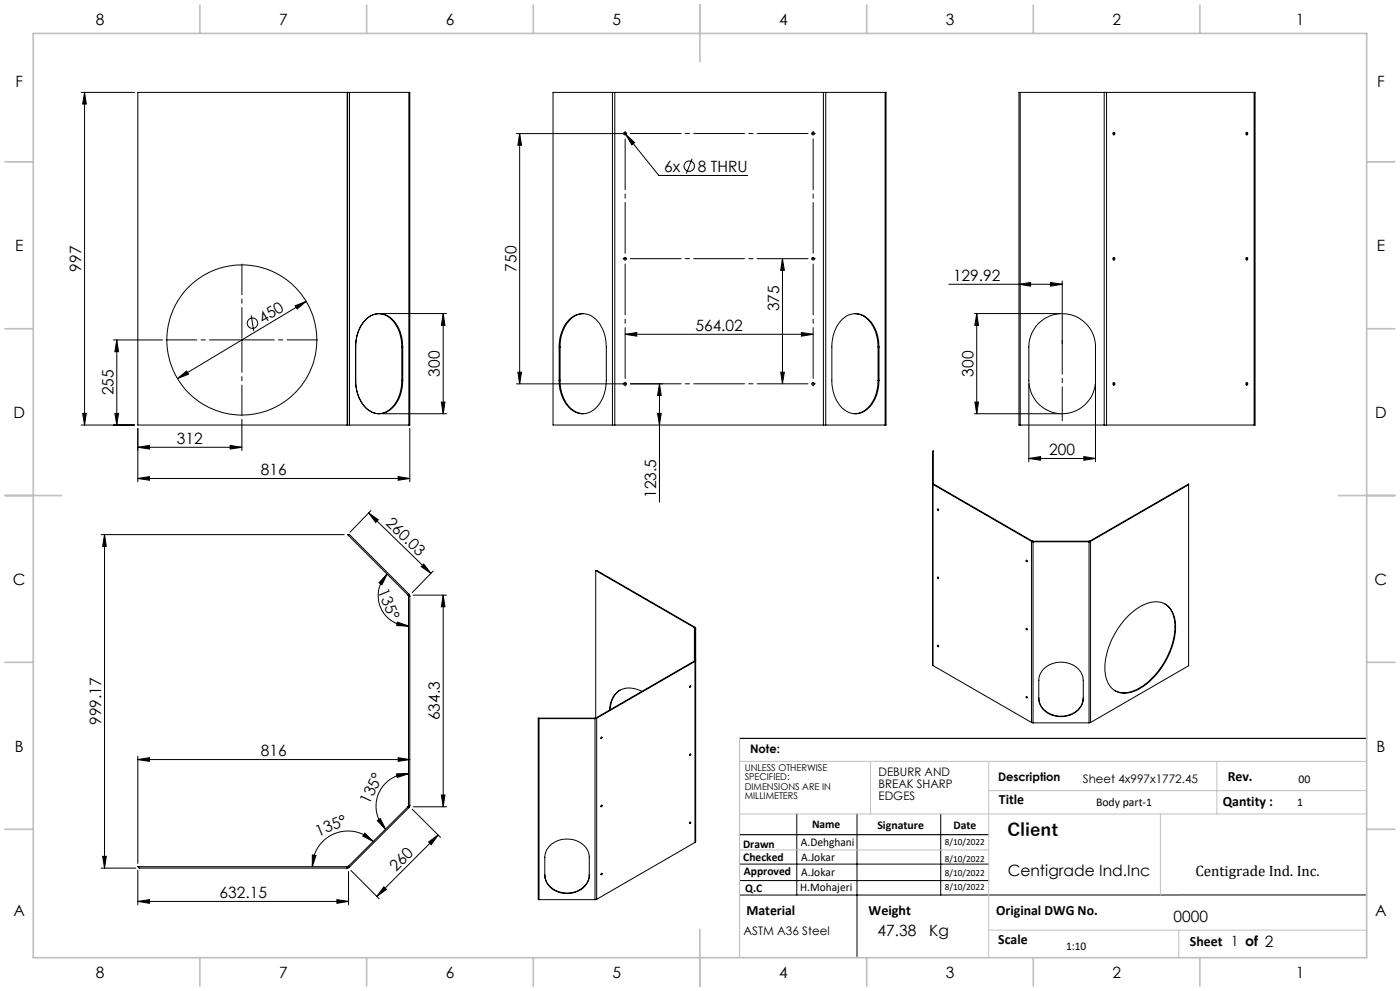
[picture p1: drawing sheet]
<svg xmlns="http://www.w3.org/2000/svg" width="420mm" height="297mm" viewBox="0 0 420 297" stroke-linecap="round" stroke-linejoin="round" font-family="sans-serif">
<g fill="none" stroke="#000" stroke-width=".3">
<path d="M24.3 27.7h16.1M25.4 27.7l.5 3.5h-1.1zM25.4 27.7v99.7M104.1 27.7h.2M104.1 27.7h-62.8v99.7h62.8M104.1 27.7v99.7M104.3 27.7h18.4M104.3 27.7v99.7M104.8 27.7v99.7M122.7 27.7h.2v99.7h-.2M122.7 27.7v99.7M183.7 27.7h.7"/>
<path d="M183.7 27.7h-17.8v99.7h17.8M183.7 27.7v99.7M184.4 27.7h62.6M184.4 27.7v99.7M187.3 39.7l.5 .7M247 27.7h.7M247 27.7v99.7M247.7 27.7h17.8M247.7 27.7v99.7M265.5 27.7h.3v99.7h-.3M265.5 27.7v99.7M306.1 27.7v99.7"/>
<path d="M331.3 27.7h.7M331.3 27.7h-25.6v99.7h25.6M331.3 27.7v99.7M332 27.7h44.2M332 27.7v99.7M334 39.7v.7M373.9 39.7v.7M376.2 27.7h.3v99.7h-.3M376.2 27.7v99.7M154.9 40h32.3M155.9 40l.6 3.5h-1.1zM155.9 40v75"/>
<path d="M187.8 40.4l2.6 2.3-.9 .7zM187.8 40.4l9.9 12.2h26.6M207.6 47.6l-1.7 4.4M234.7 77.5l.6 3.5h-1.1zM234.7 77.5v37.5M243.7 77.5h.5M243.9 77.3v.5M334 77.2v.7M373.9 77.2v.7M75.4 94.5l.7 4.7M88.5 91.6l3.4-1.3-2.8 2.3zM91.9 90.3l-38.6 23.1"/>
<path d="M114.8 94h19.1M133 94l.5 3.5h-1.1zM133 94v30M174.9 94a7.4 7.4 0 0 0-6.3 6l-.4 1.6-.2 2.4M240.4 99.7l3.5 .5-3.5 .5zM256.5 94a8 8 0 0 1 6.6 7.1l.3 2.9M284.6 85.2h34.1M292.3 94h25.7M293 94l.5 3.5h-1zM293 94v30M305.7 85.2l3.5-.5v1.1zM311.5 97a10 10 0 0 1 10.9-2.3 10 10 0 0 1 6.2 9.3v10a10 10 0 0 1-10 10 10 10 0 0 1-10-10v-10a10.2 10.2 0 0 1 2.9-7z"/>
<path d="M315.2 84.7l3.5 .5-3.5 .6zM318.7 84.2v18.8M34 101.9h14.8M35 101.9l.6 3.5h-1.1zM35 101.9v25.5M53.3 113.4l2.7-2.2 .6 .9zM72.3 101.9h.5M72.6 101.6v.5M106.7 104a10.1 10.1 0 0 1 5.2-9.7 6.1 6.1 0 0 1 7.5 3.6l1.1 3.2 .3 2.9M106.7 114a10.1 10.1 0 0 0 5.2 9.6 6.1 6.1 0 0 0 7.5-3.6l1.1-3.1 .3-2.9M106.7 104v10M106.7 104h.1"/>
<path d="M106.7 114h.1M106.7 104a10.2 10.2 0 0 1 5.2-9.7 5.7 5.7 0 0 1 6.9 3.2 12.8 12.8 0 0 1 1.7 6.5M106.7 114a10.2 10.2 0 0 0 5.2 9.6 5.7 5.7 0 0 0 6.9-3.1 12.8 12.8 0 0 0 1.7-6.5M120.5 104h.3M120.5 114h.3M120.5 104v10M120.8 104v10M154.9 115h32.3M155.4 111.5h1.1l-.6 3.5zM167.7 104a10.2 10.2 0 0 1 5.2-9.7 6.1 6.1 0 0 1 7.5 3.6 12.7 12.7 0 0 1 1.5 6.1v10a10.3 10.3 0 0 1-5.2 9.6 6.1 6.1 0 0 1-7.5-3.6l-1.2-3.1-.3-2.9M167.7 104h.3M167.7 114h.3"/>
<path d="M167.7 104v10M168 114a10.2 10.2 0 0 0 5.2 9.6l1.7 .4M168 104v10M187.5 100.2l3.5-.5v1zM187.5 100.2h56.4M189.2 115h9.6M197.8 115v35.5M197.8 115l.6 3.5h-1.1zM234.2 111.5h1.1l-.6 3.5zM263.4 114a10.1 10.1 0 0 1-5.2 9.6l-1.7 .4M263.4 104h.3M263.4 114h.3"/>
<path d="M263.4 104v10M263.7 104a10.1 10.1 0 0 0-5.2-9.7 6.1 6.1 0 0 0-7.5 3.6l-1 2.6-.4 2.3v11.2a10.1 10.1 0 0 0 5.2 9.6 6.1 6.1 0 0 0 7.5-3.6l1.1-3.1 .3-2.9M263.7 104v10M308.6 115v23.4M328.6 115v23.4M334 114.7v.7M373.9 114.7v.7M24.3 127.4h16.1M24.8 123.9h1.1l-.5 3.5zM34.5 123.9h1.1l-.6 3.5zM41.3 134.1l3.5-.6v1.1zM41.3 128.4v16"/>
<path d="M41.3 134.1h31.3M69 133.5l3.6 .6-3.6 .5zM72.6 125.7v9.3M104.1 127.4h.2M104.3 127.4h18.4M114.8 124h19.1M122.9 128.4v16M132.4 120.5h1.1l-.5 3.5zM183.7 127.4h.7M184.4 127.4h62.6M197.3 123.9h1.1l-.6 3.5zM247 127.4h.7"/>
<path d="M247.7 127.4h17.8M292.3 124h25.7M292.5 120.5h1l-.5 3.5zM308.6 137.4l3.6-.6v1.1zM308.6 137.4h20M325.2 136.8l3.4 .6-3.4 .5zM331.3 127.4h.7M332 127.4h44.2M41.3 143.4l3.5-.6v1.1zM41.3 143.4h81.6M110.6 153.7l2.9 2.1-.8 .8zM110.6 153.7l18.7 18.1"/>
<path d="M111.3 153l-6.3 6.5M119.5 142.8l3.4 .6-3.4 .5zM279.9 145.2v54.3M279.9 145.2l29.6 17M280 145h-.2l.1 .2M280 145v-9.9l-.2 .2v64l.1 .2M280 145l.1 .1M280.1 145.1l-.2 .1M280.1 145.1l29.5 17M281.4 152.6l.2 .3M356.6 145.3l-29.4 16.9M30.3 160.2h73"/>
<path d="M31.4 160.2v100M31.4 160.2l.5 3.6h-1.1zM116.1 172.1l-1.5 3.2-.9-.6zM116.1 172.1a9.1 9.1 0 0 0-1.9 9.9 9.1 9.1 0 0 0 8.4 5.6M122.4 178.3l.2 .4M122.6 178.7v62.7M122.6 178.7h.3M122.7 178l.2 .7M122.7 178l-17.9-17.8h-.5l18.1 18.1M122.7 178l-.3 .3M122.9 178.7v62.7M124 178.4h9.9"/>
<path d="M127.1 169l2.2 2.8-2.9-2zM130 171.1l-6.4 6.5M133 178.4l.5 3.5h-1.1zM133 178.4v63.4M178.7 171v44.2M178.7 171l29.6 17.1M178.7 171h.4l29.4 17M281.2 173h.3l.1 .4zM281.4 173l.2 .3M308 167.9l.2 .3M309.5 162.2h17.7M309.5 162.2v54.3"/>
<path d="M309.6 162.1l.3 .1M309.6 162.1l-.1 .1M309.9 162.2v54.4M309.9 162.2h16.8M326.7 162.2v54.4M327 162.1l-.3 .1M327 162.1l.2 .1M327 162.1l29.6-17v54.4l-29.4 17M327.2 162.2v54.3M119.2 186.4l3.4 1.2-3.6-.1zM208.3 188.1l.1 .2M208.3 198.1l-29.5 17.1"/>
<path d="M208.3 198.1l.2 .1M208.3 188.1v10M208.4 197.9h.3l-.2 .3M208.4 197.9l-.1 .2M208.4 188.3v9.6M208.4 188.3h.3M208.5 188l.2 .3M208.5 198.2l-29.5 17.1M208.5 198.2v54.3M208.5 188l-.2 .1M208.7 188.3v64l-.2 .2M279.9 199.5l29.6 17"/>
<path d="M281.4 193.4l.2 .3M307.8 188.3h.2a.24 .24 0 0 1 .2 .4 .24 .24 0 0 1-.4 .1 .24 .24 0 0 1 0-.4zM308 188.3l.2 .4M338.7 184.4a11.2 11.2 0 0 1 9.6-3.9 6.7 6.7 0 0 1 4.4 6.9 22.9 22.9 0 0 1-12 19.6 6 6 0 0 1-9.1-5.2 22.7 22.7 0 0 1 7.1-17.4zM349.5 181a8 8 0 0 1 3 7.8 23.1 23.1 0 0 1-12 18.1 6.7 6.7 0 0 1-6 .1M161.5 215.2l.2 .2M161.5 215.2h17M161.5 215.2v54.3l.2 .1M161.7 215.4v54.2M178.5 215.2v54.4M178.8 215.2h-.3M178.8 215.2l.2 .1"/>
<path d="M179 215.3l-17.3 .1M179 215.3v54.2M186 206.8a7 7 0 0 0-3 5.9M192.6 207.2a6.3 6.3 0 0 0-8.2 1l-1.2 2.4-.4 2.2M206.9 205.7l.3-.1-.2 .4zM207 205.6l-.1 .3M307.8 208.7h.1a.24 .24 0 0 1 .4 .2 .24 .24 0 0 1-.3 .3 .24 .24 0 0 1-.2-.3zM308 208.7l.2 .4M309.5 216.5l.4 .1M309.9 216.6h16.8M311.6 209.2a6.5 6.5 0 0 0 8.4 5.3 5.7 5.7 0 0 0 5-5.3M313 200.6a7.4 7.4 0 0 1 11.6 1.4l.4 1.9v5.4a6.5 6.5 0 0 1-8.5 5.3 5.7 5.7 0 0 1-4.9-5.3l.1-6 .4-1.3z"/>
<path d="M327.2 216.5l-.5 .1M41.3 227.6l3.5-.5v1.1zM41.3 226.6v32.2M41.3 227.6h81.6M119 231.9h3.6l-3.4 1.1zM119.5 227.1l3.4 .5-3.4 .6zM122.6 231.9a9.7 9.7 0 0 0-9.1 6 9.7 9.7 0 0 0 2.2 10.6M132.4 238.3h1.1l-.5 3.5zM180.4 220.9h.2v.3l-.3 .2zM180.4 220.9l-.1 .4M207 226l-.1 .3M30.8 256.6h1.1l-.5 3.6z"/>
<path d="M93.7 256.2l1.1 .2-1.1 3.3zM104.1 259.7h-62.8l.5 .5h62.3M104.1 259.7v.5M104.6 259.6l-.5 .1M104.6 259.6l.2 .3M104.8 259.9l-.7 .3M109.5 249.7l2.5 2.5-3.2-1.6zM112 252.2a10.7 10.7 0 0 0-11.7-2.3 10.7 10.7 0 0 0-6.6 9.8M113.2 246l.9-.7 1.6 3.2zM122.4 241.8l-17.8 17.8M122.4 241.8l.3 .3M122.6 241.4l-.2 .4"/>
<path d="M122.6 241.4h.3M122.7 242.1l-17.9 17.8M122.9 241.4l-.2 .7M123.6 242.5l8.6 8.5M124 241.8h9.9M128.6 252.3l2.8-2-2 2.8zM131.4 250.3l-18.3 18.3M165.1 253.4a7.3 7.3 0 0 1 11.4 1.9l.3 1.3v5.8a6.3 6.3 0 0 1-7.7 5.3 6 6 0 0 1-5.7-5.3l.1-6.5 .5-1.2zM180.4 241.3l-.1 .3M207 246.4l-.1 .3M208.5 252.5l-29.5 17M221.9 259h74.7"/>
<path d="M239 243.9v24.3M257.1 243.9v43.1M282.2 243.9v24.3M30.3 260.2h10.4M41.3 270.2l3.5-.6v1.1zM41.3 260.8v10.4M41.3 270.2h63.3M101.1 269.6l3.5 .6-3.5 .5zM104.6 261.2v10M105.3 260.9l8.5 8.5M115.1 265.8l.8 .8-2.8 2zM161.7 269.6h16.8"/>
<path d="M163.4 262.2a6.5 6.5 0 0 0 8.5 5.2 5.8 5.8 0 0 0 4.9-5.2M179 269.5l-.5 .1M180.4 261.8l.3 .1-.3 .3zM180.4 261.8l-.1 .3M221.9 263.9h74.7M410 268.2h-188.1"/>
<circle cx="187.5" cy="40" r=".4"/>
<circle cx="206.8" cy="49.8" r="1.55"/>
<circle cx="243.9" cy="40" r=".4"/>
<circle cx="334.1" cy="40" r=".36"/>
<circle cx="374" cy="40" r=".36"/>
<circle cx="187.5" cy="77.5" r=".4"/>
<circle cx="243.9" cy="77.5" r=".4"/>
<circle cx="334.1" cy="77.5" r=".36"/>
<circle cx="374" cy="77.5" r=".36"/>
<circle cx="75.7" cy="96.9" r="1.56"/>
<circle cx="72.6" cy="101.9" r="22.5"/>
<circle cx="187.5" cy="115" r=".4"/>
<circle cx="243.9" cy="115" r=".4"/>
<circle cx="334.1" cy="115" r=".36"/>
<circle cx="374" cy="115" r=".36"/>
<circle cx="281.4" cy="152.7" r=".23"/>
<circle cx="308" cy="168.1" r=".23"/>
<circle cx="281.4" cy="193.5" r=".23"/>
<circle cx="207.1" cy="226.3" r=".23"/>
<circle cx="180.5" cy="241.6" r=".23"/>
<circle cx="207.1" cy="246.7" r=".23"/>
</g>
<g fill="none" stroke="#000" stroke-width=".3" stroke-dasharray="15.2 1.3 1.3 1.3">
<path d="M187.5 39.5v-.1M243.9 39.5v-.1M187 40h-.1M187.5 40v-.2M187.5 40h-.2M187.5 40v.3M187.5 40h.3M243.9 40v-.2M243.9 40h-.2M243.9 40v.3M243.9 40h.3M244.4 40h.2"/>
<path d="M187 77.5h-.1M187.5 77.5v-.2M187.5 77.5h-.2M187.5 77.5v.3M187.5 77.5h.3M244.4 77.5h.2M187 115h-.1M187.5 115v-.2M187.5 115h-.2M187.5 115v.3M187.5 115h.3M187.5 115.5v.2"/>
<path d="M243.9 115v-.2M243.9 115h-.2M243.9 115v.3M243.9 115h.3M243.9 115.5v.2M244.4 115h.2"/>
</g>
<path d="M188 40h55.4M188 77.5h55.4M188 115h55.4" fill="none" stroke="#000" stroke-width=".3" stroke-dasharray="15.2 1.3 1.3 1.3" stroke-dashoffset="-1"/>
<path d="M187.5 77v-36.5M243.9 77v-36.5M187.5 114.5v-36.5M243.9 114.5v-36.5" fill="none" stroke="#000" stroke-width=".3" stroke-dasharray="15.2 1.3 1.3 1.3" stroke-dashoffset="-1.1"/>
<path d="M318.7 102v24.1" fill="none" stroke="#000" stroke-width=".3" stroke-dasharray="15.2 1.3 1.3 1.3" stroke-dashoffset="5.1"/>
<path d="M72.1 101.9h-22.3M72.6 101.4v-22.3M72.6 102.4v22.2M73.1 101.9h22.2" fill="none" stroke="#000" stroke-width=".3" stroke-dasharray="15.2 1.3 1.3 1.3" stroke-dashoffset="6"/>
<path d="M221.9 221.3h188.1M221.9 250.2h74.7" fill="none" stroke="#000" stroke-width=".35"/>
<g fill="none" stroke="#c0c0c0" stroke-width=".3">
<path d="M122.7 178l.2 .7M221.9 228.2h188.1M261.2 228.2v15.7M296.6 228.2v58.8M296.6 237h113.4M365.1 228.2v15.7M104.8 259.9l-.2 .3h-.5M122.9 241.4v.4l-.2 .3M221.9 243.9h188.1M221.9 254.7h74.7M348.1 243.9v24.3M296.6 278.8h113.4"/>
<path d="M353.6 278.8v8.2"/>
</g>
<path d="M221.9 221.3v65.7" fill="none" stroke="#c0c0c0" stroke-width=".35"/>
<g fill="none" stroke="#c0c0c0" stroke-width=".5">
<path d="M10 10h400v277h-400zM60 1.5v8.5M110 1.5v8.5M160 1.5v8.5M210 1.5v17M260 1.5v8.5M310 1.5v8.5M360 1.5v8.5M1.5 48.5h8.5M410 48.5h8.5M1.5 98.5h8.5M410 98.5h8.5"/>
<path d="M1.5 148.5h17M401.5 148.5h17M1.5 198.5h8.5M410 198.5h8.5M1.5 248.5h8.5M410 248.5h8.5M210 278.5v17M60 287v8.5M110 287v8.5M160 287v8.5M260 287v8.5M310 287v8.5"/>
<path d="M360 287v8.5"/>
</g>
<g fill="#000">
<path d="M25.4 27.7l.5 3.5h-1.1zM24.8 123.9h1.1l-.5 3.5zM133 94l.5 3.5h-1.1zM132.4 120.5h1.1l-.5 3.5zM35 101.9l.6 3.5h-1.1zM34.5 123.9h1.1l-.6 3.5zM155.9 40l.6 3.5h-1.1zM155.4 111.5h1.1l-.6 3.5zM293 94l.5 3.5h-1zM292.5 120.5h1l-.5 3.5z"/>
<path d="M53.3 113.4l3.3-1.3-.6-.9zM88.5 91.6l.6 1 2.8-2.3z"/>
<path d="M69 133.5l3.6 .6-3.6 .5zM41.3 134.1l3.5-.6v1.1z"/>
<path d="M308.6 137.4l3.6-.6v1.1zM325.2 136.8l3.4 .6-3.4 .5z"/>
<path d="M110.6 153.7l2.9 2.1-.8 .8zM127.1 169l2.2 2.8-2.9-2z"/>
<path d="M116.1 172.1l-1.5 3.2-.9-.6zM119.2 186.4l3.4 1.2-3.6-.1z"/>
<path d="M133 178.4l.5 3.5h-1.1zM132.4 238.3h1.1l-.5 3.5z"/>
<path d="M41.3 227.6l3.5-.5v1.1zM119.5 227.1l3.4 .5-3.4 .6zM41.3 143.4l3.5-.6v1.1zM119.5 142.8l3.4 .6-3.4 .5zM187.5 100.2l3.5-.5v1zM240.4 99.7l3.5 .5-3.5 .5zM187.8 40.4l1.7 3 .9-.7zM305.7 85.2l3.5-.5v1.1zM315.2 84.7l3.5 .5-3.5 .6z"/>
<path d="M119 231.9h3.6l-3.4 1.1zM113.2 246l.9-.7 1.6 3.2z"/>
<path d="M109.5 249.7l2.5 2.5-3.2-1.6zM93.7 256.2l1.1 .2-1.1 3.3z"/>
<path d="M30.8 256.6h1.1l-.5 3.6zM31.4 160.2l.5 3.6h-1.1zM197.3 123.9h1.1l-.6 3.5zM197.8 115l.6 3.5h-1.1zM234.2 111.5h1.1l-.6 3.5zM234.7 77.5l.6 3.5h-1.1z"/>
<path d="M101.1 269.6l3.5 .6-3.5 .5zM41.3 270.2l3.5-.6v1.1z"/>
<path d="M115.1 265.8l.8 .8-2.8 2zM128.6 252.3l2.8-2-2 2.8z"/>
</g>
<text font-size="5.3" x="302.2" y="250.7">Client</text>
<g font-size="4.7">
<text x="28.7" y="7.6">8</text>
<text x="83.7" y="7.6">7</text>
<text x="133.7" y="7.6">6</text>
<text x="183.7" y="7.6">5</text>
<text x="233.7" y="7.6">4</text>
<text x="283.7" y="7.6">3</text>
<text x="333.7" y="7.6">2</text>
<text x="388.7" y="7.6">1</text>
<text x="4.6" y="26.1">F</text>
<text x="413.1" y="26.1">F</text>
<text x="199.3" y="51.5">6x</text>
<text x="209.4" y="51.5">8 THRU</text>
<text x="4.5" y="75.3">E</text>
<text x="413" y="75.3">E</text>
<text x="24.4" y="81.4" transform="rotate(-90 24.4 81.4)">997</text>
<text x="154.9" y="81.4" transform="rotate(-90 154.9 81.4)">750</text>
<text x="285.9" y="84.2">129.92</text>
<text x="233.7" y="93.3" transform="rotate(-90 233.7 93.3)">375</text>
<text x="78.8" y="97" transform="rotate(-31 78.8 97)">450</text>
<text x="208.6" y="99.2">564.02</text>
<text x="132" y="112.9" transform="rotate(-90 132 112.9)">300</text>
<text x="292" y="112.9" transform="rotate(-90 292 112.9)">300</text>
<text x="34" y="118.5" transform="rotate(-90 34 118.5)">255</text>
<text x="4" y="125.3">D</text>
<text x="412.5" y="125.3">D</text>
<text x="53.1" y="133">312</text>
<text x="314.8" y="136.4">200</text>
<text x="78.3" y="142.4">816</text>
<text x="196.8" y="149.2" transform="rotate(-90 196.8 149.2)">123.5</text>
<text x="115.5" y="157.1" transform="rotate(44 115.5 157.1)">260.03</text>
<text x="3.9" y="175.3">C</text>
<text x="113.3" y="177.1" transform="rotate(67 113.3 177.1)">135°</text>
<text x="412.4" y="175.3">C</text>
<text x="132" y="215.9" transform="rotate(-90 132 215.9)">634.3</text>
<text x="30.4" y="217.3" transform="rotate(-90 30.4 217.3)">999.17</text>
<text x="4.4" y="225.3">B</text>
<text x="78.3" y="226.6">816</text>
<text x="412.9" y="225.3">B</text>
<text x="110.8" y="241.3" transform="rotate(-65 110.8 241.3)">135°</text>
<text x="95.5" y="250.8" transform="rotate(-23 95.5 250.8)">135°</text>
<text x="118.8" y="261.5" transform="rotate(-45 118.8 261.5)">260</text>
<text x="302.3" y="262.6">Centigrade Ind.Inc</text>
<text x="65.9" y="269.1">632.15</text>
<text x="4" y="274.6">A</text>
<text x="412.5" y="274.6">A</text>
<text x="263.3" y="280.5">47.38</text>
<text x="278.8" y="280.5">Kg</text>
<text x="352.1" y="276.4">0000</text>
<text x="28.7" y="293.1">8</text>
<text x="83.7" y="293.1">7</text>
<text x="133.7" y="293.1">6</text>
<text x="183.7" y="293.1">5</text>
<text x="233.7" y="293.1">4</text>
<text x="283.7" y="293.1">3</text>
<text x="333.7" y="293.1">2</text>
<text x="388.7" y="293.1">1</text>
</g>
<text font-size="4.5" x="358.6" y="262.6">Centigrade Ind. Inc.</text>
<g font-size="4.2">
<text x="368.3" y="234.1">Rev.</text>
<text x="299.7" y="240.9">Title</text>
<text x="366.8" y="241.6">Qantity :</text>
<text x="223.9" y="274.2">Material</text>
<text x="260.6" y="274.2">Weight</text>
<text x="298.9" y="274.2">Original DWG No.</text>
<text x="299.5" y="282.8">Scale</text>
<text x="357" y="283.6">Sheet 1 of 2</text>
</g>
<g font-size="3.5">
<text x="225" y="225.7">Note:</text>
<text x="263.6" y="232.6">DEBURR AND</text>
<text x="263.6" y="236.1">BREAK SHARP</text>
<text x="263.6" y="239.7">EDGES</text>
<text x="299.4" y="234.1">Description</text>
<text x="324.9" y="234.7">Sheet 4x997x1772.45</text>
<text x="389.6" y="234.7">00</text>
<text x="328.8" y="241.6">Body part-1</text>
<text x="389.2" y="241.6">1</text>
<text x="243.6" y="248.1">Name</text>
<text x="263.2" y="248.5">Signature</text>
<text x="286" y="248.5">Date</text>
<text x="222.9" y="254">Drawn</text>
<text x="240.3" y="253.6">A.Dehghani</text>
<text x="240.4" y="257.9">A.Jokar</text>
<text x="223" y="258.1">Checked</text>
<text x="223.2" y="262.1">Approved</text>
<text x="240.4" y="262.4">A.Jokar</text>
<text x="223.6" y="267.4">Q.C</text>
<text x="240.1" y="267.1">H.Mohajeri</text>
<text x="223.1" y="280.2">ASTM A36 Steel</text>
<text x="319.8" y="284.6">1:10</text>
</g>
<g font-size="2.8">
<text x="223.4" y="231">UNLESS OTHERWISE</text>
<text x="223.4" y="233.8">SPECIFIED:</text>
<text x="223.4" y="236.7">DIMENSIONS ARE IN</text>
<text x="223.4" y="239.5">MILLIMETERS</text>
<text x="283.5" y="253.2">8/10/2022</text>
<text x="283.5" y="258.4">8/10/2022</text>
<text x="283.5" y="262.7">8/10/2022</text>
<text x="283.5" y="266.6">8/10/2022</text>
</g>
</svg>
